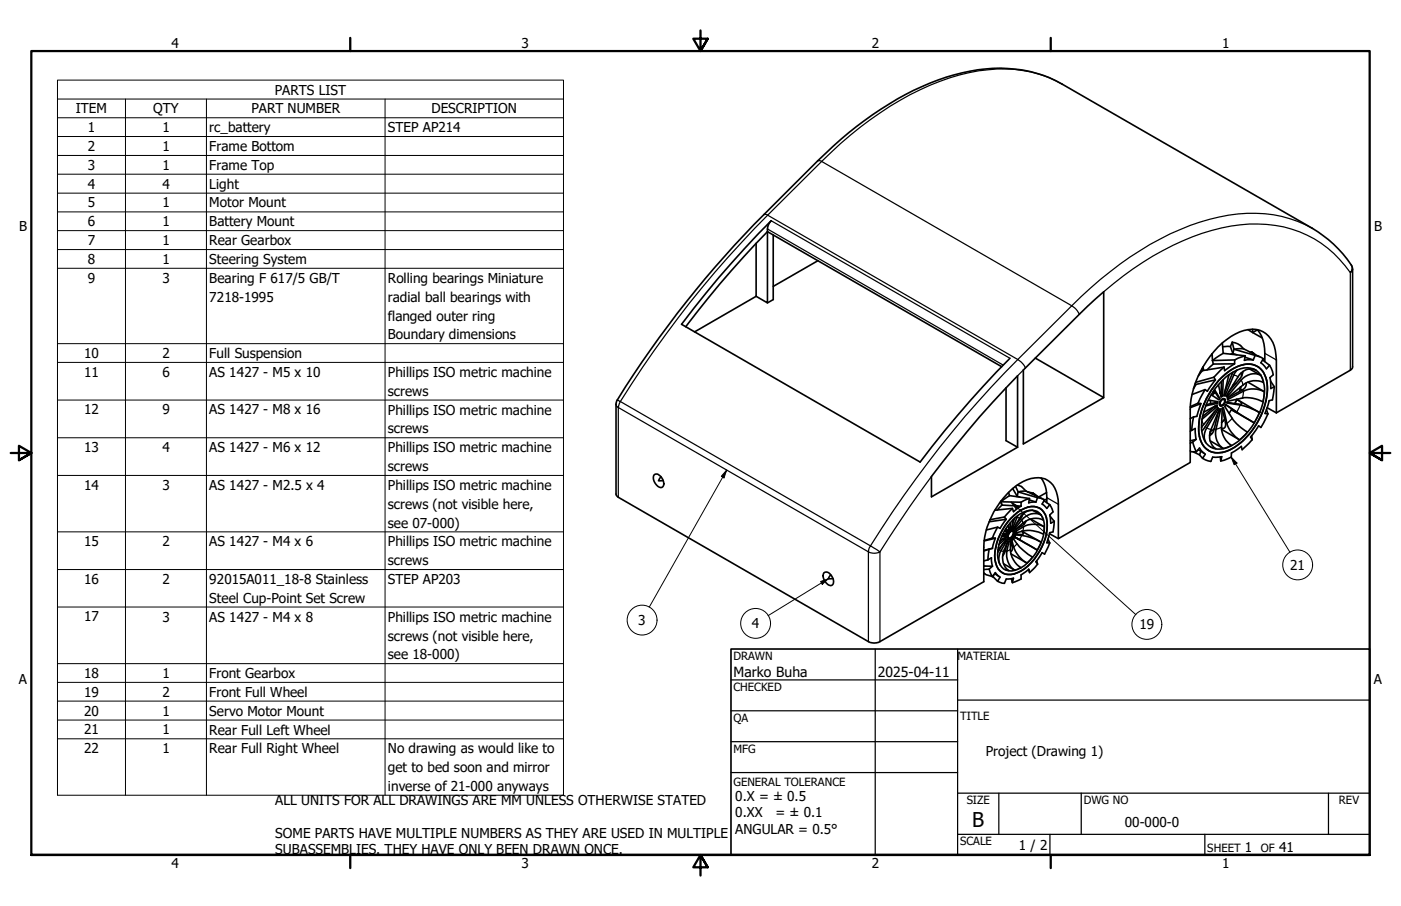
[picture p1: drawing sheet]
<svg xmlns="http://www.w3.org/2000/svg" width="432mm" height="279mm" viewBox="0 0 432 279" stroke-linecap="round" stroke-linejoin="round" font-family="sans-serif">
<!-- layer: Visible (ANSI) -->
<g fill="none" stroke="#000" stroke-width=".51">
<path d="M232.3 69.3l19.7-19.7a106.5 106.5 0 0 1 37.1-24.9 49.3 49.3 0 0 1 30.4-2.1 31.1 31.1 0 0 1 7.9 3.4l77.1 44.4a35.1 35.1 0 0 1 12.3 11.9l.1 30.9-.3 .7-23.2 13.4v-16.3a10.2 10.2 0 0 0-3.3-8.1 8.6 8.6 0 0 0-9.4 .1 28.9 28.9 0 0 0-13.2 18.3l-.4 1.8-.3 3.2v16.3l-40.6 23.5v-10.6a7.9 7.9 0 0 0-4.1-7.8 10 10 0 0 0-9.3 2.4 25.5 25.5 0 0 0-9.6 18.7v10.6l-32 18.5-1.8 .4-1.2-.2-78-45.1-.3-.7 .1-28.3a320.4 320.4 0 0 1 42.3-54.7zM233 75.1v16.3l-18.9 11M236.5 71.4l.2-1.8 1-1.5-8.2 8.5a285.8 285.8 0 0 0-19.4 23.4l73.5 42.5a316.1 316.1 0 0 1 27.7-32M236.5 71.4l-7.4 7.9-7.3 8.3-10.5 13.2M236.5 71.4v22l-3.5-2M236.5 71.4l72.2 41.7M238.3 72.5v19.9l-1.8 1M252.1 80.4l-13.8 7.9M310.1 119.6v16.3l3.5 2M313.6 115.9v22l-26.5 15.3v-6.3l7.3-9.3a273.3 273.3 0 0 1 19.2-21.7zM319.1 110.4l21.1 12.2-24.8 14.3v-22.8l19.8-19.6 5-4.5v32.6M368.3 118.4l.3 .2"/>
<path d="M370.5 113.6l.1 .7M370.6 114.3l-1.2 1.6M370.8 113.1l.2 1.1M373.6 109.7v-.6l.1 2.1M373.7 111.2l.3 1.1M374 112.3l-2 1.8M374.1 116.3l.5 .9M374.1 116.3l-5.6 1.6M374.6 117.2l-2.5 3.5-.7-.6-4 1.6M374.6 117.2l-6 1.4-.7 1.3M376.4 116.6a11.9 11.9 0 0 1 9.3-4.3 6.3 6.3 0 0 1 4.9 6.4 22.7 22.7 0 0 1-11.7 20.1 6.1 6.1 0 0 1-8.3-1.7 13.9 13.9 0 0 1 .1-11.6 26.3 26.3 0 0 1 5.7-8.9zM376.5 117.6l-.2 4.3 .5 .3"/>
<path d="M376.7 116.3a11.4 11.4 0 0 1 9.3-3.9 6.3 6.3 0 0 1 4.6 6.7 22.5 22.5 0 0 1-12.6 20.1 5.8 5.8 0 0 1-8.3-4.5 21.7 21.7 0 0 1 7-18.4zM376.7 105.8l.3 3.2M377 109l6.8 .7-.3 1.4 2.8-.1M377 109l-3.3 2.2M377 117.1l-.2 5.1-.4 .3-.9-3.9M377.3 113.2l-3.2 3.1M377.3 113.2l-6.7 1.1M377.8 116.3a8.9 8.9 0 0 1 8.6-2.5 6.3 6.3 0 0 1 3.4 6.2 21.5 21.5 0 0 1-10.4 17.5 5.7 5.7 0 0 1-8.2-1.7 14.3 14.3 0 0 1 .9-11.8l.8-1.5a21.2 21.2 0 0 1 4.9-6.2zM377.8 120l-.1 .1M379.2 106.9h-2.3M379.3 109.2l.7-.2 1.2 .4M379.8 105.5a4.9 4.9 0 0 1 3.5 2.1"/>
<path d="M379.8 105.5l-.6 1.4 .8 2.1 .3-1.3M379.8 105.5l.5 2.2M380 114.8l-2.5 6M380.3 107.7l6.5 1.9M380.5 112.2l-3.1 2.1-.1-1.1M380.5 112.2l-6.5 .1M380.6 111l-6.9 .2M380.6 111l-.1 1.2M381.1 118.1l-1.1 .6M381.3 114.1l-.8 1-2.9 6.9h-.4l1.5-6.4M382.3 119.4l-.3 1.3M382.3 120l.5 .3"/>
<path d="M382.6 114.9l.1 1.1M383.1 114.6l-.6 1.8-3.9 4.6M383.3 107.6l-3 .1M383.3 107.6l4.9 2.4M383.7 110.2l2.6 .8M383.8 109.7l-3.2 1.3M384 118.1a2 2 0 0 1-1.2 2.2l-4.3 2.3M384.6 117.9l5 2.9a7.3 7.3 0 0 0-6.3-.2l-5 2.7v-.6l4.8-4a5.8 5.8 0 0 1 6.3-.7M384.6 101.7l1.5 .9 1.4-.9M385.1 113.8l3.5 1.9a5 5 0 0 0-6.1 1.5l-4.4 5.2-.2-.2 3.7-6a4.2 4.2 0 0 1 5.5-2M385.3 108.6h.5M385.8 108.6l.7 .4"/>
<path d="M385.8 108.6l1.2 .8M385.8 108.6l-.1 .2M386.1 101.5v1.1l2.9 1.6M386.8 109.6l2.6 1-.8 1.3 1.7 1.8 1-1.1M386.8 109.6l-.5 1.4M387.5 101.7a10.9 10.9 0 0 1 2.3 7.3v2.5M389.1 111l2.2 1.6M391.3 112.6l.9 1.9 .2 1.1-1 .9 .3 3.3 1-.5M391.6 117.5l1.1 1.8M392.7 119.3l-.5 4-1 .3-1.3 3.9 .9 .1M366.8 139.1l.4 .2h1.5M367.3 132.7l1.1-.6 .2 3.4"/>
<path d="M367.3 132.7l-.5 .3M367.6 136.3l1.1 3M367.7 139.3l2 1M367.9 128.6l-.6 4.1M368.6 135.5l-1.8 1.2M368.6 135.5l-1.8 .5M369.3 124.3l.8 .2-3.3 1.2M369.3 138.7l1.9 1.1M369.3 124.3l-2.5 1.1M370.1 124.5l-1.2 3.9-2.1 .7M370.1 139.1l-.4 1.2 .9 1.1 .9-1.3-1.8-1.9-1 1.1M371 127.1l4.2-2.2v.4l-4.7 4"/>
<path d="M371.4 120.1l-2.1 4.2M372.4 123.4l3 .5-.2 .5-3.6 .8M372.9 133.5l.6 .2M373 136l4 2.3a5.6 5.6 0 0 1-2.2-5.9l1.4-6.3h-.3l-2.6 6.4a4.6 4.6 0 0 0 1.4 5.9M373.1 123.5l.1 1M373.8 120.9l.5 .3M374.1 120.4l1.4 2.2 .5 .3M374.3 132.3l-1.3 .8M374.3 120.1l1.7 2.8-.3 .4-2.4-1.6M374.4 126.9l-4 6.1M374.4 125.3h.1M374.5 125.3l-3.9 3.2"/>
<path d="M374.6 121l-1 1M374.8 125.1l.4 .2M375.2 124.4l-.5-.3-2.9 .7M375.3 125.8l.2 .2M375.5 127.1l-1.2 5a3 3 0 0 1-1.5 2.3M375.5 126l-.2-.3-5 6.2M375.5 126l-3.6 6a4.6 4.6 0 0 0-.3 4.5M376.1 121.2l.2 .1M376.1 121.2h.3zM376.1 121.3h.2M376.2 123.5a.91 .91 0 0 1 1.2-.4 1.43 1.43 0 0 1-1.4 2 1.46 1.46 0 0 1 .2-1.6zM376.3 121.3h-.2h.3"/>
<path d="M376.3 121.3h.1M376.4 120.8l-.4 .2M376.4 123.3l.7-.4 .3 .1a1.43 1.43 0 0 1-1.3 2.2 1.25 1.25 0 0 1 .3-1.9zM376.5 132.4l5.5 3.2a9.4 9.4 0 0 1-3.9-5l-1-4.9-.4 .2-.2 5.9a6.8 6.8 0 0 0 3 5.6M376.6 123.4l.5-.2a.97 .97 0 0 1 .2 1.2 .97 .97 0 0 1-1.2 .4v-.7zM376.7 125.9l1 4.4a1.21 1.21 0 0 1 0 1.3 1.21 1.21 0 0 1-1.2 .5M377.3 121.9l.3 .1M377.4 129.3l-.9 1M377.8 124.8l3.5 2.5-1.6-.9 6.8 4-8.7-5.6-.4 .5 2.4 3.7a15 15 0 0 0 4.6 4.2M379.7 126.1l-.9 1.3M381.2 123.1l-.6 1.4M385.8 134.4l.2 1.2"/>
<path d="M386 135.6l-3.2 3.1-.2-1-3.1 2v1.3l-3.3 1.2M389.2 123.9a10.3 10.3 0 0 0-6.2-1.2l-4.7 1.1-.2 .5 4.2 .6a19.7 19.7 0 0 1 5.8 2.3l-6.8-4 1.3 .9 .1 .5-.5 .1-4.1-.6M390.3 126.3l.5 1.3M390.5 125.7l2.9 1.6M390.8 127.6l-2.2 4.2-.7-.5-2.5 3.5 .6 .8M201.6 146.4a1.64 1.64 0 0 1 2.4 1l.3 .6a1.44 1.44 0 0 1-.7 2.4 3.1 3.1 0 0 1-2-4zM203.7 147l-.8 1.3 1.5-.1M308.4 154.6l.4 1.2M308.5 154.7l6.2 .2M308.5 154.7l.3 1.1M308.5 154.6v.1M308.8 155.8l-1.5 1.5"/>
<path d="M308.8 155.8l5.9 .3M309.6 159.4l.5 .7-5.2 .8M309.6 159.4l-4.5 .9M310.8 151.8l.3 1M311.1 152.8l6.2 .9-.2 1.4 2.2-.3M311.1 152.8l-2.6 1.9M311.6 159.8a8.6 8.6 0 0 1 8-3.4 5.1 5.1 0 0 1 3.2 5.6 17.5 17.5 0 0 1-9.2 14.6 4.6 4.6 0 0 1-7-4 17.4 17.4 0 0 1 5-12.8zM312 156.8l-2.4 2.6M312.2 150.7l1.3 2.3 .3-1.3M312.2 150.6l-.2 .1M312.7 159.8l-.7 1.7M313 150l.8 1.7"/>
<path d="M313.2 153.1l1.1 .2M313.6 149.5l1.2 .6 1.4 1.3M313.7 159l-1.4 3.5-.5 .1 .6-2.5M313.8 151.7l6 1.8M314.7 156.1l-2.3 1.7-.4-1-5.4 .6M314.7 154.9v1.2M314.8 159.1l-.1 .6M315.2 158.6v.1M315.3 158.6l-.5 1-1.6 2M316.2 151.4l-2.4 .3M316.2 151.4l5.2 2.5M316.6 151.6l1.8 .5"/>
<path d="M317.2 154.2l2.1 .6M317.3 153.7l-2.6 1.2M318.1 157.4a4.5 4.5 0 0 0-3.8 2.4l-1.7 2.8 .3 .3a8.8 8.8 0 0 1 4.9-4.4 4.3 4.3 0 0 1 3.1 .3l-2.6-1.4M318.4 152.1l.8 .6M318.4 152.1l-.2 .2M319.8 153.5l2.1 .6-.7 1.3 1.4 1.4 .9-1.2M319.8 153.5l-.5 1.3M320.9 147.4l.5 .7a11.6 11.6 0 0 1 1.2 6.9M321.8 154.4l1.7 1.2M322.6 151.9l-2.5 1.4-1.7-1.2M322.6 153.9l-.8 .5M323.5 155.6l1 2.3-1 .9 .3 2.6 1.1-.6"/>
<path d="M323.6 159.1l1.3 1.7M376.1 140.9l.1 1.3 .4-1.4-2.8 .2-.6 1.3-2.6-.9M253.9 176.7a1.64 1.64 0 0 1 2.4 1 2.02 2.02 0 0 1 0 2.8 2.9 2.9 0 0 1-2.4-3.8zM256 177.2l-.7 1.3 1.4-.1M303.2 174.6h2.7M303.5 176.9l-.3-.2 .7 .5 2 .6M304.5 172.7l1.1-.7 .3 2.6M304.5 172.7l-1.3 .3M304.9 169.4l-.4 3.3M304.9 175.5l1 2.3M305.7 177.7l.4 .2M305.9 169.1l-2.7 .8"/>
<path d="M305.9 174.6l-1 .9-1.7 .1M305.9 165.9l-2.6 .8M305.9 169.1l-2.7 .6M305.9 165.9l.9 .1M306.3 177.2l-.2 .7 1.4 1.4 .7-1.3-1.4-1.4-.9 1.2M306.6 176.9l1.2 .8M306.8 166l-.9 3.1M306.8 166l-3.5 .8M307.5 162.6l-1.6 3.3M307.5 169.7l2.4-3 .2 .3a9.1 9.1 0 0 0-2.3 5l.4 2.2M308.3 166.6l1.3-.7 .1 .4-1.9 1.7M309 164.9l.7 .4"/>
<path d="M309.1 166.2l-.9 .8M309.1 167.7l-1.6 2.6M309.1 164.6l.8 .1-.2 .6-1 .2M309.2 166.1l.5 .2M309.3 164.7l-.4 .4M309.3 173.9l3.4 1.9a5.9 5.9 0 0 1-2.4-5.9l.7-2.8h-.5a8.9 8.9 0 0 0-1.3 6.4 3.8 3.8 0 0 0 1.8 2.5M309.8 169.8l-.2-.1 .2 .2M309.8 166.8l.3 .2M309.9 163.2l-.2 .6M309.9 169.2l-.3 .3M310 163.3l.5 .3M310.1 162.9l.4 .7-.4 .5-.5-.3"/>
<path d="M310.1 160.1l-1.9 2.8-.7-.3-3.5 .8M310.3 167.8a6.9 6.9 0 0 1-1.2 3.6M310.4 165.8l.2 .3M310.4 165.9h.1M310.5 166.2h.1M310.6 166.1h.1M310.6 166v.3M310.6 166.1l.3 .1M310.7 166.1l.1 .3M310.8 163.4a1.35 1.35 0 0 1 1.9-.5 1.35 1.35 0 0 1 .4 1.9 2.39 2.39 0 0 1-2.8 2 2.47 2.47 0 0 1 .5-3.4zM310.9 161.8l-.1 .8M310.9 162.5l.5 .3"/>
<path d="M311.1 166.3l-.1 .1M311.2 166.3l-.6 .1M311.3 163.7l1.1-.3a2.04 2.04 0 0 1-1.4 3.1 1.43 1.43 0 0 1 0-2.4zM311.4 161.2v1.6l-.4 .3-.4-1M311.4 166.9a7.9 7.9 0 0 0 2.5 7.7l.7 .4M311.4 163.8l.8-.2a1.29 1.29 0 0 1 0 2.1 1.04 1.04 0 0 1-1.4 .5 1.84 1.84 0 0 1 .6-2.4zM311.4 167.9l.4 .2M311.5 166.9a3.7 3.7 0 0 1 .4 2.8l-.4 .5M311.6 167.3l-.2 .2M311.7 178.5l.3 1.2 .4-1.4-2.3 .3-.5 1.3-2.1-.6M311.8 163.5l.6 .1M311.8 166.6a9.6 9.6 0 0 0 4.7 7l-4.9-2.8"/>
<path d="M311.9 162.3l.4 .2M312.1 163.8a1.53 1.53 0 0 1-1.2 2.1M312.1 163.4l-.1 .1M312.2 163.3l-.2 .2M312.2 160.3a7 7 0 0 1 7.5-2.6 5.2 5.2 0 0 1 2.2 5.1 15.5 15.5 0 0 1-8.2 12.8 4 4 0 0 1-6.1-3.3 15.2 15.2 0 0 1 4.6-12zM312.2 163.8a1.46 1.46 0 0 0-1.2 2.2M312.4 166.1a16.3 16.3 0 0 0 5.8 5.7M312.4 163.4l.1 .1M312.5 163.5l-.1 .2M312.5 163.5l.1 .4M312.7 165.6l7 4zM313.2 164.3a9.6 9.6 0 0 1 8.4 .4"/>
<path d="M313.4 164.3l-.2 .4M314.1 162.4l-.1 .3M314.9 163.8l.5 .9a2.74 2.74 0 0 1-2.3 0M315 163.8l5.9 3.4a16.5 16.5 0 0 0-7.8-2.2M315.3 161.3l.4 .3M316.2 160.7l-.2 .4a5.4 5.4 0 0 1-2.8 2.1M317.1 175.6l-2.4 1.7v1.3l-2.7 1.1M317.1 175.6l.1 .5M317.7 160.1l4.1 2.3a7 7 0 0 0-6.3 0l-2.3 1.4M319.5 172.9l.3 1.1M319.8 174l-2.5 2.6-.2-1M321.6 160.4a5.8 5.8 0 0 0-6.3 .9l-2.2 2.1"/>
<path d="M323 166.3l.5 1.1M323.5 164.6l2.7 1.5M323.5 167.4l-1.6 3.5-.7-.5-1.9 2.8 .5 .8M324.9 160.8l-.4 3.2-1 .3-.9 3.1h.9"/>
</g>
<!-- layer: Visible Narrow (ANSI) -->
<g fill="none" stroke="#000" stroke-width=".38">
<path d="M327.4 26a39.7 39.7 0 0 0-28.8-3.6 85.2 85.2 0 0 0-33.5 16.8 124.6 124.6 0 0 0-11.9 10.6M252 49.6l1.2 .2M253.2 49.8l-16.6 16.6M253.2 49.8l77.1 44.5M235.5 66.2l.1-.2 1 .4M236.5 70.6l72.7 42M236.6 66.4a319.7 319.7 0 0 0-45.4 57.4l77.1 44.5a319.7 319.7 0 0 1 45.4-57.4M236.6 66.4l77.1 44.5M237.7 68.1l73.6 42.4M404.5 70.4a41 41 0 0 0-31.7-2.8 90.5 90.5 0 0 0-33.6 18.6l-8.9 8.1M330.3 94.3l1.4 1.1 1 1.5M330.3 94.3l-16.6 16.6"/>
<path d="M340.2 90a86.8 86.8 0 0 1 36.3-19.7 37.8 37.8 0 0 1 32.7 6.2 39.8 39.8 0 0 1 7 7.6v30.1M416.4 81.7a1.88 1.88 0 0 1-.2 2.4l.6-.7 .1-.3M313.7 110.9l1.4 1.1 .9 1.5M315.4 114.1l-1.8 1.8M378.5 115.8h.2M380.2 115.7l1.4 .5M382.5 117.2l.6 1.5M382.5 119.3l-.2 .7M386.8 114l.3 .2M388.6 115.7l.8 2.3M389.8 109l3.6 2M190.2 123.4l1 .4-.6 1.9-.4-.3-.3-.7"/>
<path d="M370.5 129.7l.5 1.2M371.9 132l1.4 .5M373.1 137.9l1.6 .5M376.5 131.8l-1.7 .6M377.5 129.4l-1 1M379.5 137.4l-2.5 .9M379.8 129l-1.7 1.6M379.8 126.2l-.1 .2M381.3 123.2l-.6 1.3M382.3 124.9l-1.1 2.2M383.3 120.6l-.3 2.1M384.4 133.2l-2.4 2.4"/>
<path d="M388.1 127.2l-1.6 3.2M389.6 120.8l-.4 3.1M190.6 153.4v-27.7l77.1 44.5M287.1 146.9l-6.6 9.1-9.3 14.2v27.7M313.4 159.6l.9 .2M314.9 158.9v.5M320.9 158.8l.7 1.6M322.6 153.5l3.6 2M267.7 170.2v27.7M268.3 168.3l2.9 1.9-1.8 .4-1.7-.4zM307.7 168.8l.2 .4M308.5 169.8l.9 .3"/>
<path d="M309.6 175.6l1.4 .4M309.9 169.4l-.3 .3M311 163.6a1.36 1.36 0 0 1 1.9-.5 2.75 2.75 0 0 1-2.3 3.8 1.93 1.93 0 0 1 0-2.8zM311.3 164.1l.9-.3a1.49 1.49 0 0 1-1.2 2.3 1.32 1.32 0 0 1 .3-2zM311.4 169.5l-1.1 .4M312.2 163.8a1.43 1.43 0 0 1-1.2 2.2M312.5 162.8a2.77 2.77 0 0 0-2.7 3.4l.5 .6M312.7 162.9a2.37 2.37 0 0 0-2.6 2.3 1.55 1.55 0 0 0 .4 1.7M312.8 165.6v.1M313.4 167.7l-1 1M313.6 164.2l-.3 .5M314.6 175l-1.9 .8"/>
<path d="M314.9 160.4l.4 .9M314.9 165.1l-.6 1.3M315.5 162.4l-.2 1.4M318.2 171.8l-1.7 1.8M320.9 167.2l-1.2 2.4M321.8 162.4l-.2 2.3"/>
</g>
<!-- layer: Visible (ANSI) -->
<g fill="#000">
<circle cx="303.2" cy="174.6" r=".25"/>
<circle cx="312.2" cy="163.3" r=".25"/>
</g>
<!-- layer: Symbol (ANSI) -->
<g fill="none" stroke="#000" stroke-width=".31">
<path d="M17.7 30.5v-5.8h156v5.8M17.7 30.5h156v5.8M17.7 30.5v214.7h156v-208.9M17.7 36.3h156M38.7 30.5v214.7M63.6 30.5v214.7M118.7 30.5v214.7M17.7 42.1h156M17.7 47.9h156M17.7 53.7h156M17.7 59.6h156M17.7 65.3h156"/>
<path d="M17.7 71.1h156M17.7 77h156M17.7 82.7h156M17.7 106h156M17.7 111.8h156M17.7 123.4h156M17.7 135h156M17.7 146.6h156M224 145l-.9 2.4-.8-.5zM224 145l-23.9 42.3M311.6 154.8l2.2 1.3-.7 .7zM311.6 154.8l38.5 34.7"/>
<path d="M379.5 141l1.8 1.8-.9 .5zM379.5 141l18.1 29.3M17.7 164h156M17.7 175.6h156M252.9 179.3l2.4-.8-1.9 1.7zM255.3 178.5l-18.6 11.4M17.7 187.2h156M17.7 204.7h156M17.7 210.4h156M17.7 216.2h156M17.7 222.1h156M17.7 227.8h156"/>
<circle cx="400" cy="174.2" r="4.6"/>
<circle cx="197.9" cy="191.2" r="4.6"/>
<circle cx="232.9" cy="192.2" r="4.6"/>
<circle cx="353.5" cy="192.6" r="4.6"/>
</g>
<!-- layer: Border (ANSI) -->
<path d="M107.9 11.7v4M215.9 9.4v6.3l-2.2-3.8h4.4l-2.2 3.8 2.2-3.8M323.8 11.7v4M3.3 139.7h6.4l-3.9-2.2v4.4l3.9-2.2-3.9 2.2M428.5 139.7h-6.4l3.9-2.2v4.4l-3.9-2.2 3.9 2.2M9.7 263.7v-248h412.4v248h-412.4h412.4M107.9 263.7v4M218.1 267.5l-2.2-3.8 2.2 3.8h-4.4l2.2-3.8v6.3M323.8 263.7v4" fill="none" stroke="#000" stroke-width=".7"/>
<!-- layer: Title (ANSI) -->
<g fill="none" stroke="#000" stroke-width=".38">
<path d="M225.3 209.7h69.8M225.3 219.2h69.8M269.7 200.2v63.5M295.1 215.9h127M295.1 200.2v63.5M225.3 228.7h69.8M225.3 238.3h69.8M295.1 257.3h127M295.1 244.6h127M307.8 244.6v12.7M323.6 257.3v6.4M333.2 244.6v12.7"/>
<path d="M371.3 257.3v6.4M409.4 244.6v12.7"/>
</g>
<path d="M225.3 200.2h196.8v63.5h-196.8z" fill="none" stroke="#000" stroke-width=".51"/>
<!-- layer: Symbol (ANSI) -->
<path d="M224 145l-.9 2.4-.8-.5zM311.6 154.8l2.2 1.3-.7 .7zM379.5 141l1.8 1.8-.9 .5zM252.9 179.3l2.4-.8-1.9 1.7z" fill="#000"/>
<text font-size="6.3" x="299.7" y="255.1">B</text>
<g font-size="4.3">
<text x="226.1" y="208.9">Marko Buha</text>
<text x="270.5" y="208.9">2025-04-11</text>
</g>
<g font-size="4.2">
<text x="52.8" y="14.7">4</text>
<text x="160.8" y="14.7">3</text>
<text x="268.7" y="14.7">2</text>
<text x="376.7" y="14.7">1</text>
<text x="84.7" y="29.1">PARTS LIST</text>
<text x="23.4" y="34.9">ITEM</text>
<text x="47.2" y="35">QTY</text>
<text x="77.5" y="34.9">PART NUMBER</text>
<text x="133" y="35">DESCRIPTION</text>
<text x="27.1" y="40.8">1</text>
<text x="50" y="40.8">1</text>
<text x="64.5" y="40.8">rc_battery</text>
<text x="119.6" y="40.8">STEP AP214</text>
<text x="27.1" y="46.6">2</text>
<text x="50" y="46.5">1</text>
<text x="64.5" y="46.5">Frame Bottom</text>
<text x="27.1" y="52.4">3</text>
<text x="50" y="52.4">1</text>
<text x="64.5" y="52.3">Frame Top</text>
<text x="27.1" y="58.2">4</text>
<text x="50" y="58.2">4</text>
<text x="64.5" y="58.2">Light</text>
<text x="27.1" y="63.9">5</text>
<text x="50" y="63.9">1</text>
<text x="64.5" y="63.9">Motor Mount</text>
<text x="5.9" y="71.4">B</text>
<text x="27.1" y="69.8">6</text>
<text x="50" y="69.8">1</text>
<text x="64.5" y="69.8">Battery Mount</text>
<text x="423.5" y="71.4">B</text>
<text x="27.1" y="75.6">7</text>
<text x="50" y="75.6">1</text>
<text x="64.5" y="75.6">Rear Gearbox</text>
<text x="27.1" y="81.4">8</text>
<text x="50" y="81.4">1</text>
<text x="64.5" y="81.4">Steering System</text>
<text x="27.1" y="87.2">9</text>
<text x="50" y="87.2">3</text>
<text x="64.5" y="87.2">Bearing F 617/5 GB/T</text>
<text x="119.6" y="87.2">Rolling bearings Miniature</text>
<text x="64.5" y="93">7218-1995</text>
<text x="119.6" y="93">radial ball bearings with</text>
<text x="119.6" y="98.9">flanged outer ring</text>
<text x="119.6" y="104.6">Boundary dimensions</text>
<text x="25.9" y="110.4">10</text>
<text x="50" y="110.4">2</text>
<text x="64.5" y="110.5">Full Suspension</text>
<text x="25.9" y="116.2">11</text>
<text x="50" y="116.2">6</text>
<text x="64.5" y="116.2">AS 1427 - M5 x 10</text>
<text x="119.6" y="116.3">Phillips ISO metric machine</text>
<text x="119.6" y="122">screws</text>
<text x="25.9" y="127.8">12</text>
<text x="50" y="127.8">9</text>
<text x="64.5" y="127.8">AS 1427 - M8 x 16</text>
<text x="119.6" y="127.9">Phillips ISO metric machine</text>
<text x="119.6" y="133.7">screws</text>
<text x="25.9" y="139.4">13</text>
<text x="50" y="139.4">4</text>
<text x="64.5" y="139.4">AS 1427 - M6 x 12</text>
<text x="119.6" y="139.5">Phillips ISO metric machine</text>
<text x="119.6" y="145.3">screws</text>
<text x="25.9" y="151">14</text>
<text x="50" y="151.1">3</text>
<text x="64.5" y="151.1">AS 1427 - M2.5 x 4</text>
<text x="119.6" y="151.1">Phillips ISO metric machine</text>
<text x="119.6" y="156.9">screws (not visible here,</text>
<text x="119.6" y="162.7">see 07-000)</text>
<text x="25.9" y="168.5">15</text>
<text x="50" y="168.5">2</text>
<text x="64.5" y="168.5">AS 1427 - M4 x 6</text>
<text x="119.6" y="168.5">Phillips ISO metric machine</text>
<text x="119.6" y="174.3">screws</text>
<text x="397.6" y="175.8">21</text>
<text x="25.9" y="180.1">16</text>
<text x="50" y="180.1">2</text>
<text x="64.5" y="180.1">92015A011_18-8 Stainless</text>
<text x="64.5" y="185.9">Steel Cup-Point Set Screw</text>
<text x="119.6" y="180.1">STEP AP203</text>
<text x="25.9" y="191.6">17</text>
<text x="50" y="191.7">3</text>
<text x="64.5" y="191.7">AS 1427 - M4 x 8</text>
<text x="119.6" y="191.7">Phillips ISO metric machine</text>
<text x="119.6" y="197.5">screws (not visible here,</text>
<text x="196.7" y="192.8">3</text>
<text x="231.7" y="193.7">4</text>
<text x="351.2" y="194.1">19</text>
<text x="119.6" y="203.3">see 18-000)</text>
<text x="25.9" y="209.1">18</text>
<text x="50" y="209">1</text>
<text x="64.5" y="209.1">Front Gearbox</text>
<text x="5.8" y="211.1">A</text>
<text x="25.9" y="214.9">19</text>
<text x="50" y="214.9">2</text>
<text x="64.5" y="214.9">Front Full Wheel</text>
<text x="423.4" y="211.1">A</text>
<text x="25.9" y="220.7">20</text>
<text x="50" y="220.7">1</text>
<text x="64.5" y="220.7">Servo Motor Mount</text>
<text x="25.9" y="226.5">21</text>
<text x="50" y="226.5">1</text>
<text x="64.5" y="226.6">Rear Full Left Wheel</text>
<text x="25.9" y="232.3">22</text>
<text x="50" y="232.3">1</text>
<text x="64.5" y="232.3">Rear Full Right Wheel</text>
<text x="119.6" y="232.3">No drawing as would like to</text>
<text x="303.8" y="233.2">Project (Drawing 1)</text>
<text x="119.6" y="238.1">get to bed soon and mirror</text>
<text x="119.6" y="244">inverse of 21-000 anyways</text>
<text x="84.8" y="248.3">ALL UNITS FOR ALL DRAWINGS ARE MM UNLESS OTHERWISE STATED</text>
<text x="226.6" y="247">0.X = ± 0.5</text>
<text x="226.6" y="252">0.XX</text>
<text x="226.6" y="257">ANGULAR = 0.5°</text>
<text x="239" y="252">= ± 0.1</text>
<text x="346.6" y="254.9">00-000-0</text>
<text x="84.8" y="258.4">SOME PARTS HAVE MULTIPLE NUMBERS AS THEY ARE USED IN MULTIPLE</text>
<text x="84.8" y="263.4">SUBASSEMBLIES. THEY HAVE ONLY BEEN DRAWN ONCE.</text>
<text x="314" y="262.3">1 / 2</text>
<text x="383.7" y="262.8">1</text>
<text x="394.2" y="262.8">41</text>
<text x="52.8" y="267.7">4</text>
<text x="160.8" y="267.7">3</text>
<text x="268.7" y="267.7">2</text>
<text x="376.7" y="267.7">1</text>
</g>
<g font-size="3.5">
<text x="226.1" y="203.5">DRAWN</text>
<text x="295.1" y="203.6">MATERIAL</text>
<text x="226.1" y="213">CHECKED</text>
<text x="226.1" y="222.6">QA</text>
<text x="295.9" y="222.1">TITLE</text>
<text x="226.1" y="232.1">MFG</text>
<text x="226.1" y="242.3">GENERAL TOLERANCE</text>
<text x="297.9" y="248">SIZE</text>
<text x="334" y="248">DWG NO</text>
<text x="412.7" y="247.9">REV</text>
<text x="295.9" y="260.7">SCALE</text>
<text x="372.1" y="262.8">SHEET</text>
<text x="388.6" y="262.8">OF</text>
</g>
</svg>
